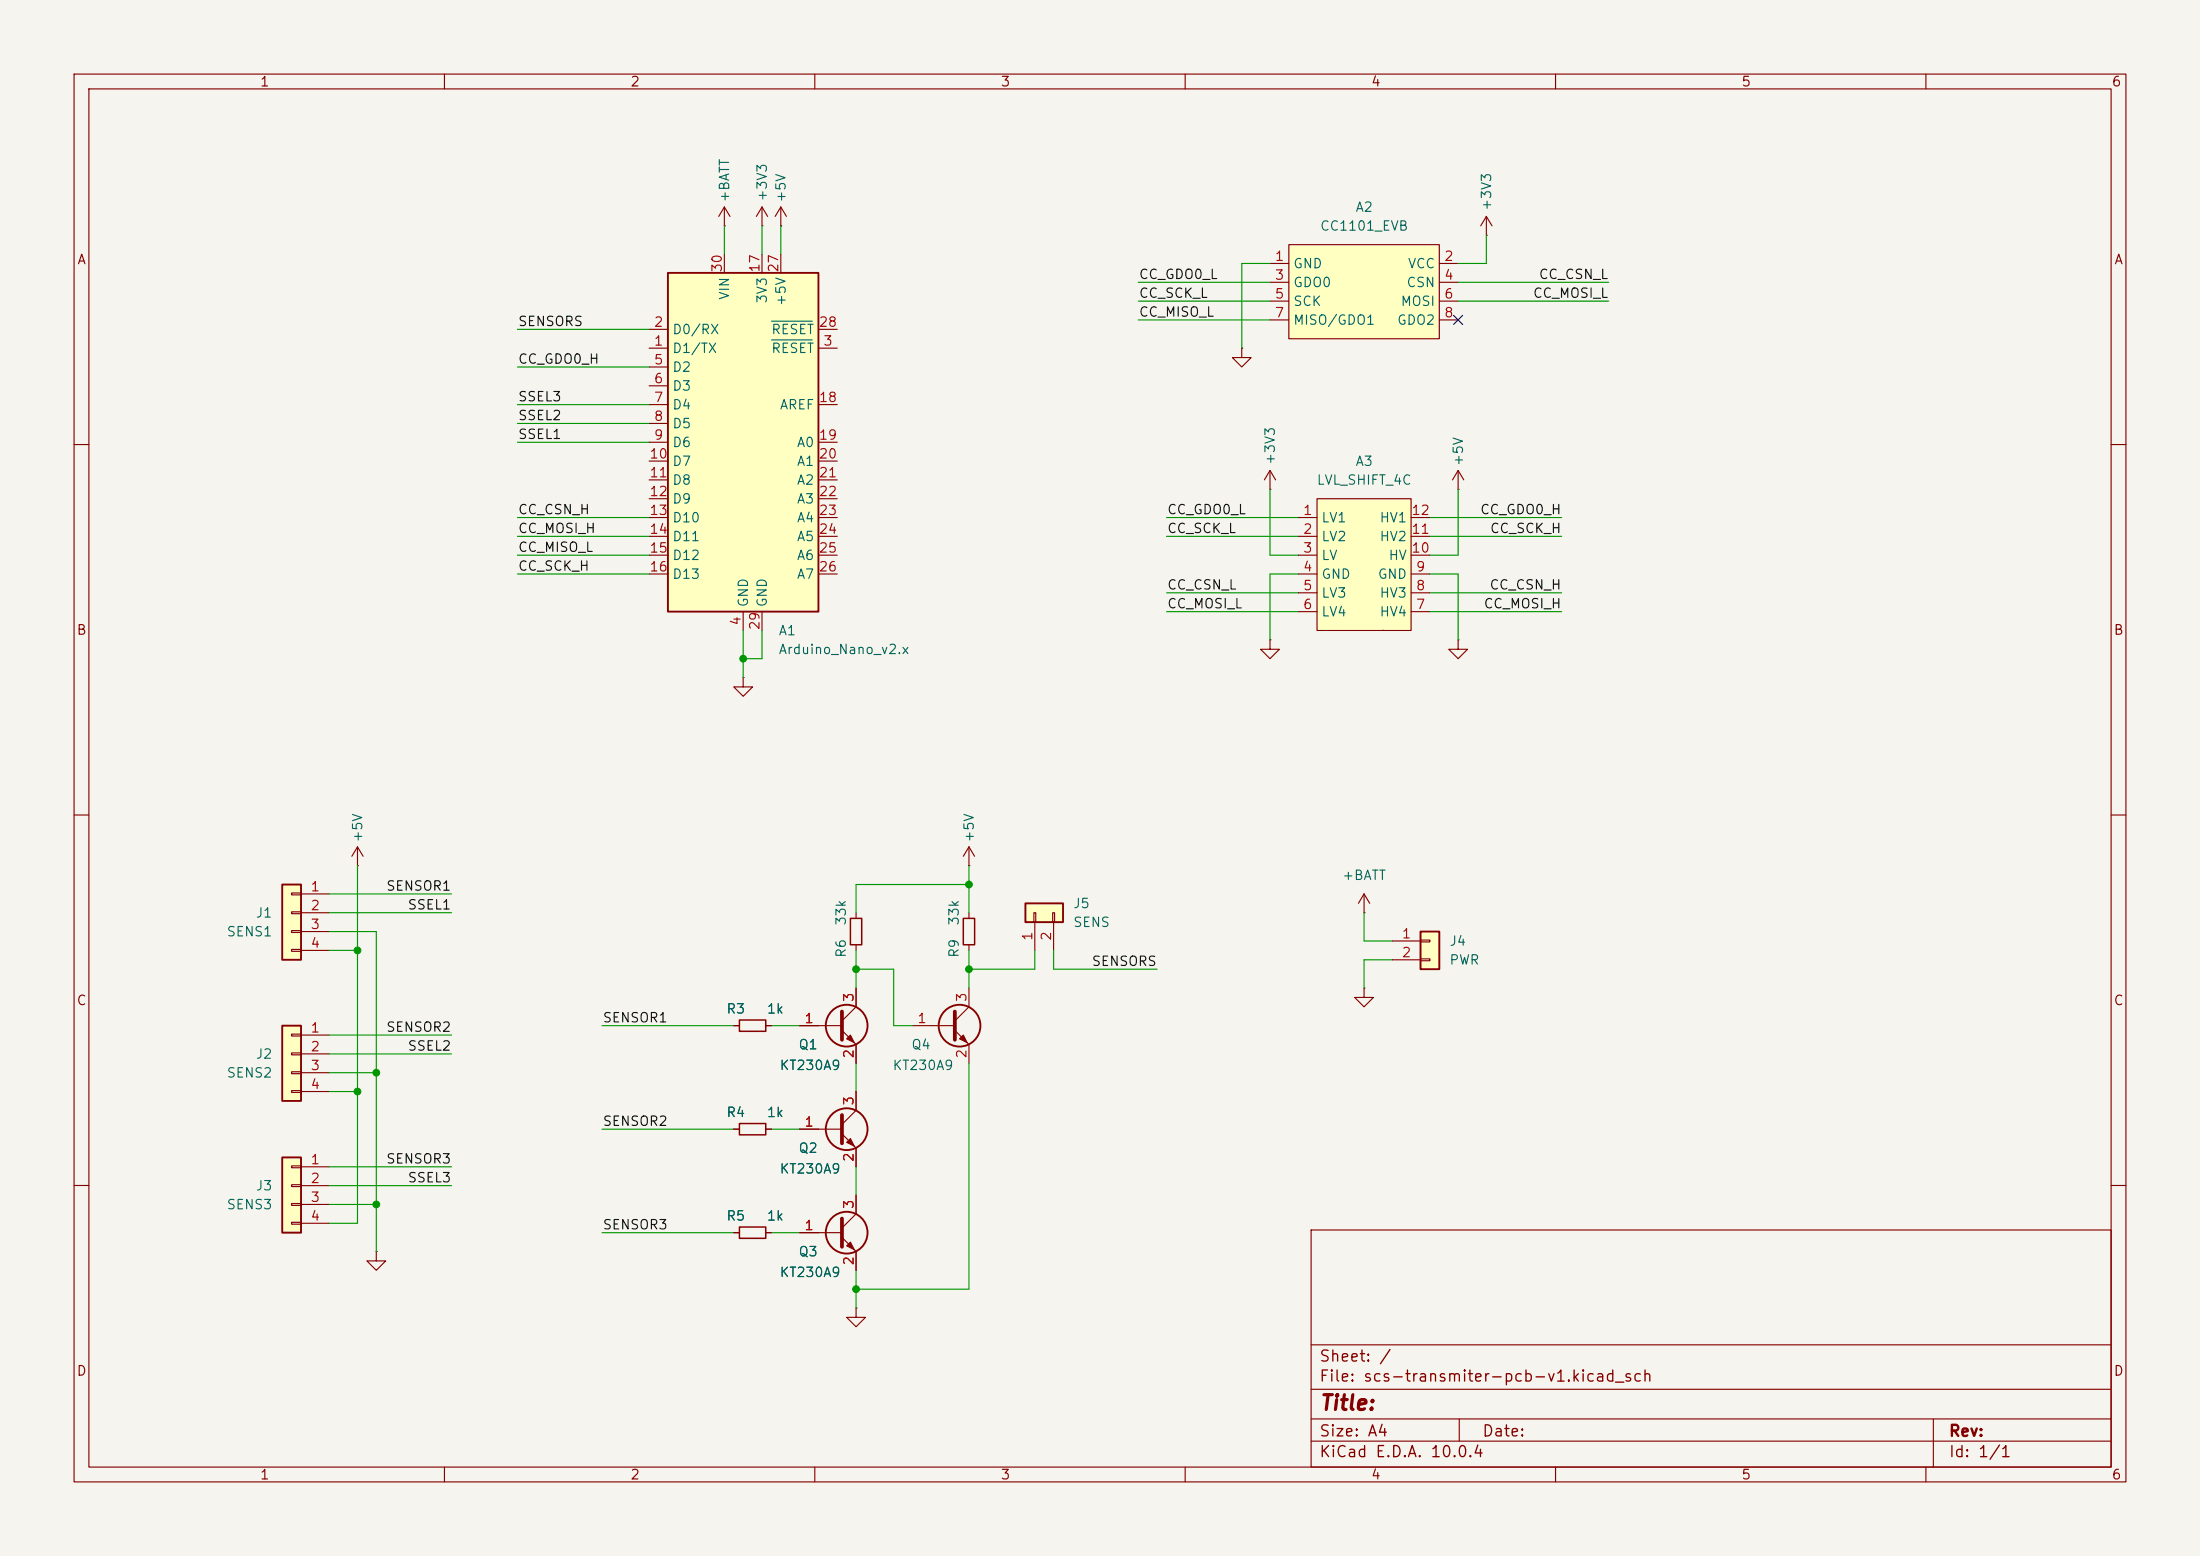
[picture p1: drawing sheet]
<svg xmlns="http://www.w3.org/2000/svg" width="297mm" height="210mm" viewBox="0 0 297 210" stroke-linecap="round" stroke-linejoin="round" font-family="sans-serif">
<path d="M0 0h297v210h-297z" fill="#f5f4ef" stroke="#f5f4ef" stroke-width=".14"/>
<g fill="none" stroke="#840000" stroke-width=".15">
<path d="M10 10h277v190h-277zM12 12h273v186h-273zM60 10v2M110 10v2M160 10v2M210 10v2M260 10v2M200.7 31.8h.1M200.7 29.2l-.8 1.3M200.7 29.2l.7 1.3M200.7 29.2v2.6M10 60h2"/>
<path d="M285 60h2M10 110h2M285 110h2M10 160h2M177 166h108v32h-108zM285 160h2M60 198v2M110 198v2M160 198v2M177 194.5h108M177 191.5h108M177 187.5h108"/>
<path d="M177 181.5h108M197 191.5v3M210 198v2M260 198v2M261 191.5v6.5"/>
</g>
<path d="M38.1 138.4h2.5v10.2h-2.5z" fill="#ffffc2"/>
<path d="M38.1 138.4h2.5v10.2h-2.5z" fill="none" stroke="#840000" stroke-width=".25"/>
<path d="M39.4 139.6h1.2v.2h-1.2zM40.6 139.7h3.8M39.4 142.1h1.2v.3h-1.2zM39.4 144.7h1.2v.2h-1.2zM39.4 147.2h1.2v.2h-1.2zM40.6 142.2h3.8M40.6 144.8h3.8M40.6 147.3h3.8" fill="none" stroke="#840000" stroke-width=".15"/>
<path d="M38.1 119.4h2.5v10.1h-2.5z" fill="#ffffc2"/>
<path d="M38.1 119.4h2.5v10.1h-2.5z" fill="none" stroke="#840000" stroke-width=".25"/>
<g fill="none" stroke="#840000" stroke-width=".15">
<path d="M97.8 30.5h.1M97.8 27.9l-.8 1.3M97.8 27.9l.8 1.3M97.8 27.9v2.6M102.9 30.5h.1M102.9 27.9l-.8 1.3M102.9 27.9l.7 1.3M102.9 27.9v2.6M105.4 30.5h.1M105.4 27.9l-.8 1.3M105.4 27.9l.8 1.3M105.4 27.9v2.6"/>
<path d="M39.4 120.5h1.2v.3h-1.2zM39.4 123.1h1.2v.2h-1.2zM39.4 125.6h1.2v.3h-1.2zM39.4 128.1h1.2v.3h-1.2zM40.6 120.7h3.8M40.6 123.2h3.8M40.6 125.7h3.8M40.6 128.3h3.8M99.1 138.4h.7M103.4 138.4h.7M99.1 152.4h.7M103.4 152.4h.7"/>
<path d="M115.6 176.5v1.3h1.2l-1.2 1.3-1.3-1.3h1.3M115.6 176.5h.1"/>
</g>
<path d="M99.8 137.7h3.6v1.5h-3.6zM99.8 151.6h3.6v1.6h-3.6z" fill="none" stroke="#840000" stroke-width=".2"/>
<path d="M90.2 36.8h20.3v45.8h-20.3z" fill="#ffffc2"/>
<g fill="none" stroke="#840000" stroke-width=".25">
<path d="M90.2 36.8h20.3v45.8h-20.3z"/>
<circle cx="114.3" cy="166.4" r="2.82"/>
</g>
<g fill="none" stroke="#840000" stroke-width=".15">
<path d="M97.8 34.3v2.5M102.9 34.3v2.5M105.4 34.3v2.5M87.6 47h2.6M87.6 44.5h2.6M87.6 49.5h2.6M87.6 52.1h2.6M87.6 54.6h2.6M87.6 57.2h2.6M87.6 59.7h2.6M110.5 47h2.5M110.5 44.5h2.5"/>
<path d="M110.5 54.6h2.5M110.5 59.7h2.5M87.6 62.2h2.6M87.6 64.8h2.6M87.6 67.3h2.6M87.6 69.9h2.6M87.6 72.4h2.6M87.6 74.9h2.6M87.6 77.5h2.6M110.5 62.2h2.5M110.5 64.8h2.5M110.5 67.3h2.5"/>
<path d="M110.5 69.9h2.5M110.5 72.4h2.5M110.5 74.9h2.5M110.5 77.5h2.5M100.3 82.6v2.5M102.9 82.6v2.5M115.6 123.2v.8M115.6 127.5v.8M130.8 123.2v.8M130.8 127.5v.8M107.9 166.4h5.8M113.7 167l1.9 1.9v2.6"/>
<path d="M115.6 161.3v2.5l-1.9 1.9"/>
</g>
<path d="M104.2 45.9h5.5M104.2 43.3h5.5" fill="none" stroke="#006464" stroke-width=".15"/>
<path d="M114.8 124h1.5v3.5h-1.5zM130 124h1.6v3.5h-1.6z" fill="none" stroke="#840000" stroke-width=".2"/>
<path d="M113.7 164.5v3.8" fill="none" stroke="#840000" stroke-width=".51"/>
<path d="M114.3 168.1l.5-.5 .5 1.1z" fill="#840000" stroke="#840000" stroke-width=".15"/>
<path d="M191.8 125.7h2.5v5.1h-2.5z" fill="#ffffc2"/>
<g fill="none" stroke="#840000" stroke-width=".25">
<path d="M191.8 125.7h2.5v5.1h-2.5z"/>
<circle cx="114.3" cy="138.4" r="2.82"/>
<circle cx="129.5" cy="138.4" r="2.82"/>
<circle cx="114.3" cy="152.4" r="2.82"/>
</g>
<g fill="none" stroke="#840000" stroke-width=".15">
<path d="M167.6 47v1.3h1.3l-1.3 1.2-1.2-1.2h1.2M167.6 47h.1M171.4 86.4v1.2h1.3l-1.3 1.3-1.2-1.3h1.2M171.4 86.4h.1M196.8 86.4v1.2h1.3l-1.3 1.3-1.2-1.3h1.2M196.8 86.4h.1M107.9 138.4h5.8M113.7 139.1l1.9 1.9v2.5M115.6 133.4v2.5l-1.9 1.9M123.2 138.4h5.7M128.9 139.1l1.9 1.9v2.5M130.8 133.4v2.5l-1.9 1.9"/>
<path d="M188 127h3.8M188 129.5h3.8M191.8 126.9h1.2v.2h-1.2zM191.8 129.4h1.2v.3h-1.2zM107.9 152.4h5.8M113.7 153l1.9 1.9v2.6M115.6 147.3v2.6l-1.9 1.9M99.1 166.4h.7M103.4 166.4h.7"/>
</g>
<path d="M113.7 136.5v3.8M128.9 136.5v3.8M113.7 150.5v3.8" fill="none" stroke="#840000" stroke-width=".51"/>
<g fill="#840000" stroke="#840000" stroke-width=".15">
<path d="M114.3 154.2l.5-.5 .5 1z"/>
<path d="M129.5 140.2l.5-.5 .6 1z"/>
<path d="M114.8 139.7l.5 1-1-.5z"/>
</g>
<path d="M99.8 165.6h3.6v1.5h-3.6z" fill="none" stroke="#840000" stroke-width=".2"/>
<path d="M174 33h20.3v12.7h-20.3z" fill="#ffffc2"/>
<path d="M171.4 35.6h2.6M171.4 38.1h2.6M174 33h20.3v12.7h-20.3zM194.3 35.6h2.5M194.3 38.1h2.5M171.4 40.6h2.6M171.4 43.2h2.6M194.3 40.6h2.5M194.3 43.2h2.5" fill="none" stroke="#840000" stroke-width=".15"/>
<path d="M177.8 67.3h12.7v17.8h-12.7z" fill="#ffffc2"/>
<g fill="none" stroke="#840000" stroke-width=".15">
<path d="M171.4 66h.1M171.4 63.5l-.7 1.3M171.4 63.5l.8 1.3M171.4 63.5v2.5M175.3 69.9h2.5M175.3 72.4h2.5M175.3 74.9h2.5M175.3 77.5h2.5M177.8 67.3h12.7v17.8h-12.7zM190.5 69.9h2.5M190.5 72.4h2.5M190.5 74.9h2.5"/>
<path d="M190.5 77.5h2.5M196.8 66h.1M196.8 63.5l-.7 1.3M196.8 63.5l.8 1.3M196.8 63.5v2.5M175.3 80h2.5M175.3 82.6h2.5M186.7 85.1h.1M190.5 80h2.5M190.5 82.6h2.5"/>
</g>
<path d="M38.1 156.2h2.5v10.2h-2.5z" fill="#ffffc2"/>
<path d="M38.1 156.2h2.5v10.2h-2.5z" fill="none" stroke="#840000" stroke-width=".25"/>
<path d="M39.4 157.4h1.2v.2h-1.2zM39.4 159.9h1.2v.2h-1.2zM40.6 157.5h3.8M39.4 162.4h1.2v.3h-1.2zM39.4 165h1.2v.2h-1.2zM40.6 160h3.8M40.6 162.6h3.8M40.6 165.1h3.8" fill="none" stroke="#840000" stroke-width=".15"/>
<path d="M138.4 121.9h5.1v2.6h-5.1z" fill="#ffffc2"/>
<path d="M138.4 121.9h5.1v2.6h-5.1z" fill="none" stroke="#840000" stroke-width=".25"/>
<g fill="none" stroke="#840000" stroke-width=".15">
<path d="M100.3 91.4v1.3h1.3l-1.3 1.3-1.2-1.3h1.2M100.3 91.4h.1M48.3 116.8h.1M48.3 114.3l-.8 1.3M48.3 114.3l.7 1.3M48.3 114.3v2.5M130.8 116.8h.1M130.8 114.3l-.8 1.3M130.8 114.3l.8 1.3M130.8 114.3v2.5M99.1 138.4h.7M103.4 138.4h.7"/>
<path d="M107.9 138.4h2.6M115.6 133.4v2.5M139.6 123.2h.2v1.3h-.2zM139.7 124.5v3.8M142.1 123.2h.3v1.3h-.3zM142.2 124.5v3.8M184.1 133.4v1.2h1.3l-1.3 1.3-1.2-1.3h1.2M184.1 133.4h.1M184.1 123.2h.1M184.1 120.7l-.7 1.2M184.1 120.7l.8 1.2M184.1 120.7v2.5"/>
<path d="M99.1 152.4h.7M103.4 152.4h.7M107.9 152.4h2.6M115.6 141v2.5M115.6 147.3v2.6M115.6 154.9v2.6M50.8 168.9v1.3h1.3l-1.3 1.3-1.3-1.3h1.3M50.8 168.9h.1M99.1 166.4h.7M103.4 166.4h.7M107.9 166.4h2.6M115.6 161.3v2.5"/>
<path d="M115.6 168.9v2.6"/>
</g>
<g fill="none" stroke="#009600" stroke-width=".15">
<path d="M97.8 30.5v3.8M102.9 30.5v3.8M105.4 30.5v3.8M153.7 38.1h17.7M171.4 35.6h-3.8v11.4M196.8 38.1h20.4M200.7 31.8v3.8h-3.9M69.8 49.5h17.8M69.8 57.2h17.8M69.8 54.6h17.8M69.8 44.5h17.8M69.8 59.7h17.8"/>
<path d="M153.7 40.6h17.7M153.7 43.2h17.7M196.8 40.6h20.4M69.8 74.9h17.8M69.8 77.5h17.8M69.8 72.4h17.8M69.8 69.9h17.8M157.5 72.4h17.8M157.5 69.9h17.8M171.4 66v8.9h3.9M175.3 77.5h-3.9v8.9M193 77.5h3.8v8.9"/>
<path d="M193 72.4h17.8M193 69.9h17.8M196.8 66v8.9h-3.8M100.3 85.1v6.3M102.9 85.1v3.8h-2.6M157.5 82.6h17.8M157.5 80h17.8M193 82.6h17.8M193 80h17.8M48.3 116.8v48.3h-3.9M130.8 119.4h-15.2v3.8M130.8 116.8v6.4"/>
<path d="M44.4 125.7h6.4v43.2M44.4 120.7h16.6M44.4 123.2h16.6M44.4 128.3h3.9M44.4 139.7h16.6M81.3 138.4h17.8M104.1 138.4h3.8M115.6 128.3v5.1M115.6 130.8h5v7.6h2.6M130.8 128.3v5.1M139.7 128.3v2.5h-8.9M142.2 128.3v2.5h14"/>
<path d="M184.1 123.2v3.8h3.9M188 129.5h-3.9v3.9M44.4 147.3h3.9M44.4 142.2h16.6M44.4 144.8h6.4M44.4 157.5h16.6M81.3 152.4h17.8M104.1 152.4h3.8M115.6 143.5v3.8M115.6 157.5v3.8M130.8 143.5v30.5h-15.2M44.4 162.6h6.4"/>
<path d="M44.4 160h16.6M81.3 166.4h17.8M104.1 166.4h3.8M115.6 171.5v5"/>
</g>
<path d="M196.2 42.6l1.3 1.2M197.5 42.6l-1.3 1.2" fill="none" stroke="#000084" stroke-width=".15"/>
<g fill="#009600" stroke="#009600" stroke-width=".14">
<circle cx="50.8" cy="162.6" r=".46"/>
<circle cx="48.3" cy="147.3" r=".46"/>
<circle cx="50.8" cy="144.8" r=".46"/>
<circle cx="48.3" cy="128.3" r=".46"/>
<circle cx="130.8" cy="119.4" r=".46"/>
<circle cx="115.6" cy="174" r=".46"/>
<circle cx="130.8" cy="130.8" r=".46"/>
<circle cx="115.6" cy="130.8" r=".46"/>
<circle cx="100.3" cy="88.9" r=".46"/>
</g>
<text font-size="2" fill="#840000" x="178" y="190.8">Title:</text>
<g font-size="1.5" fill="#840000">
<text x="178" y="184.2">Sheet: /</text>
<text x="178" y="186.9">File: scs-transmiter-pcb-v1.kicad_sch</text>
<text x="178" y="197.1">KiCad E.D.A. 10.0.4</text>
<text x="178" y="194.3">Size: A4</text>
<text x="200" y="194.3">Date:</text>
<text x="263" y="194.3">Rev:</text>
<text x="263" y="197.1">Id: 1/1</text>
</g>
<g font-size="1.3" fill="#840000">
<text x="35" y="12">1</text>
<text x="85" y="12">2</text>
<text x="135" y="12">3</text>
<text x="185" y="12">4</text>
<text x="235" y="12">5</text>
<text x="285" y="12">6</text>
<text x="10.3" y="36">A</text>
<text x="285.3" y="36">A</text>
<text x="10.3" y="86">B</text>
<text x="285.3" y="86">B</text>
<text x="10.3" y="136">C</text>
<text x="285.3" y="136">C</text>
<text x="10.3" y="186">D</text>
<text x="285.3" y="186">D</text>
<text x="35" y="200">1</text>
<text x="85" y="200">2</text>
<text x="135" y="200">3</text>
<text x="185" y="200">4</text>
<text x="235" y="200">5</text>
<text x="285" y="200">6</text>
</g>
<g font-size="1.3" fill="#006464">
<text x="98.8" y="27.4" transform="rotate(-90 98.8 27.4)">+BATT</text>
<text x="103.8" y="27.3" transform="rotate(-90 103.8 27.3)">+3V3</text>
<text x="106.4" y="27.4" transform="rotate(-90 106.4 27.4)">+5V</text>
<text x="182.9" y="28.9">A2</text>
<text x="201.6" y="28.5" transform="rotate(-90 201.6 28.5)">+3V3</text>
<text x="178.1" y="31.5">CC1101_EVB</text>
<text x="98.8" y="40.6" transform="rotate(-90 98.8 40.6)">VIN</text>
<text x="103.8" y="41" transform="rotate(-90 103.8 41)">3V3</text>
<text x="106.4" y="41.4" transform="rotate(-90 106.4 41.4)">+5V</text>
<text x="174.5" y="36.5">GND</text>
<text x="174.5" y="39.1">GDO0</text>
<text x="174.5" y="41.6">SCK</text>
<text x="189" y="41.6">MOSI</text>
<text x="189.8" y="39.1">CSN</text>
<text x="190" y="36.5">VCC</text>
<text x="90.7" y="48">D1/TX</text>
<text x="90.7" y="45.4">D0/RX</text>
<text x="104" y="48">RESET</text>
<text x="104" y="45.4">RESET</text>
<text x="174.5" y="44.2">MISO/GDO1</text>
<text x="188.5" y="44.2">GDO2</text>
<text x="90.7" y="50.5">D2</text>
<text x="90.7" y="53">D3</text>
<text x="90.7" y="55.6">D4</text>
<text x="90.7" y="58.1">D5</text>
<text x="105.2" y="55.6">AREF</text>
<text x="90.7" y="60.7">D6</text>
<text x="90.7" y="63.2">D7</text>
<text x="90.7" y="65.7">D8</text>
<text x="107.5" y="60.7">A0</text>
<text x="107.5" y="63.2">A1</text>
<text x="107.5" y="65.7">A2</text>
<text x="172.4" y="62.8" transform="rotate(-90 172.4 62.8)">+3V3</text>
<text x="177.7" y="65.7">LVL_SHIFT_4C</text>
<text x="182.9" y="63.2">A3</text>
<text x="197.8" y="63" transform="rotate(-90 197.8 63)">+5V</text>
<text x="90.7" y="68.3">D9</text>
<text x="90.7" y="70.8">D10</text>
<text x="107.5" y="68.3">A3</text>
<text x="107.5" y="70.8">A4</text>
<text x="178.3" y="70.8">LV1</text>
<text x="186.2" y="70.8">HV1</text>
<text x="90.7" y="73.4">D11</text>
<text x="90.7" y="75.9">D12</text>
<text x="107.5" y="73.4">A5</text>
<text x="107.5" y="75.9">A6</text>
<text x="178.3" y="73.4">LV2</text>
<text x="178.3" y="75.9">LV</text>
<text x="186.2" y="73.4">HV2</text>
<text x="187.4" y="75.9">HV</text>
<text x="90.7" y="78.4">D13</text>
<text x="101.3" y="82" transform="rotate(-90 101.3 82)">GND</text>
<text x="103.8" y="82" transform="rotate(-90 103.8 82)">GND</text>
<text x="107.5" y="78.4">A7</text>
<text x="178.3" y="78.4">GND</text>
<text x="178.3" y="81">LV3</text>
<text x="178.3" y="83.5">LV4</text>
<text x="185.9" y="78.4">GND</text>
<text x="186.2" y="83.5">HV4</text>
<text x="186.2" y="81">HV3</text>
<text x="105" y="86.1">A1</text>
<text x="105" y="88.6">Arduino_Nano_v2.x</text>
<text x="49.2" y="113.8" transform="rotate(-90 49.2 113.8)">+5V</text>
<text x="131.8" y="113.8" transform="rotate(-90 131.8 113.8)">+5V</text>
<text x="181.1" y="119.1">+BATT</text>
<text x="34.4" y="124.2">J1</text>
<text x="114.5" y="125" transform="rotate(-90 114.5 125)">33k</text>
<text x="129.7" y="125" transform="rotate(-90 129.7 125)">33k</text>
<text x="144.8" y="122.9">J5</text>
<text x="144.8" y="125.4">SENS</text>
<text x="30.5" y="126.7">SENS1</text>
<text x="114.5" y="129.4" transform="rotate(-90 114.5 129.4)">R6</text>
<text x="129.7" y="129.4" transform="rotate(-90 129.7 129.4)">R9</text>
<text x="195.6" y="128">J4</text>
<text x="195.6" y="130.5">PWR</text>
<text x="98" y="137.1">R3</text>
<text x="103.4" y="137.1">1k</text>
<text x="34.4" y="143.2">J2</text>
<text x="107.7" y="141.9">Q1</text>
<text x="122.9" y="141.9">Q4</text>
<text x="30.5" y="145.8">SENS2</text>
<text x="105.2" y="144.7">КТ230А9</text>
<text x="120.4" y="144.7">КТ230А9</text>
<text x="98" y="151.1">R4</text>
<text x="103.4" y="151.1">1k</text>
<text x="107.7" y="155.9">Q2</text>
<text x="34.4" y="161">J3</text>
<text x="105.2" y="158.7">КТ230А9</text>
<text x="30.5" y="163.5">SENS3</text>
<text x="98" y="165.1">R5</text>
<text x="103.4" y="165.1">1k</text>
<text x="105.2" y="172.7">КТ230А9</text>
<text x="107.7" y="169.9">Q3</text>
</g>
<g font-size="1.3" fill="#a90000">
<text x="172" y="35.5">1</text>
<text x="194.9" y="35.5">2</text>
<text x="97.8" y="36.9" transform="rotate(-90 97.8 36.9)">30</text>
<text x="102.8" y="36.9" transform="rotate(-90 102.8 36.9)">17</text>
<text x="105.4" y="36.9" transform="rotate(-90 105.4 36.9)">27</text>
<text x="172" y="38.1">3</text>
<text x="172" y="40.6">5</text>
<text x="194.9" y="38.1">4</text>
<text x="194.9" y="40.6">6</text>
<text x="88.2" y="47">1</text>
<text x="88.2" y="44.4">2</text>
<text x="110.4" y="44.4">28</text>
<text x="111.1" y="47">3</text>
<text x="172" y="43.2">7</text>
<text x="194.9" y="43.2">8</text>
<text x="88.2" y="49.5">5</text>
<text x="88.2" y="52">6</text>
<text x="88.2" y="54.6">7</text>
<text x="88.2" y="57.1">8</text>
<text x="88.2" y="59.7">9</text>
<text x="110.4" y="54.6">18</text>
<text x="110.4" y="59.7">19</text>
<text x="87.6" y="62.2">10</text>
<text x="87.6" y="64.7">11</text>
<text x="110.4" y="62.2">20</text>
<text x="110.4" y="64.7">21</text>
<text x="87.6" y="67.3">12</text>
<text x="87.6" y="69.8">13</text>
<text x="110.4" y="67.3">22</text>
<text x="110.4" y="69.8">23</text>
<text x="175.8" y="69.8">1</text>
<text x="190.5" y="69.8">12</text>
<text x="87.6" y="72.4">14</text>
<text x="87.6" y="74.9">15</text>
<text x="87.6" y="77.4">16</text>
<text x="110.4" y="72.4">24</text>
<text x="110.4" y="74.9">25</text>
<text x="110.4" y="77.4">26</text>
<text x="175.8" y="72.4">2</text>
<text x="175.8" y="74.9">3</text>
<text x="175.8" y="77.4">4</text>
<text x="190.5" y="74.9">10</text>
<text x="190.5" y="72.4">11</text>
<text x="191.1" y="77.4">9</text>
<text x="175.8" y="80">5</text>
<text x="175.8" y="82.5">6</text>
<text x="191.1" y="82.5">7</text>
<text x="191.1" y="80">8</text>
<text x="100.3" y="84.5" transform="rotate(-90 100.3 84.5)">4</text>
<text x="102.8" y="85.1" transform="rotate(-90 102.8 85.1)">29</text>
<text x="41.8" y="120.6">1</text>
<text x="41.8" y="123.2">2</text>
<text x="41.8" y="125.7">3</text>
<text x="41.8" y="128.2">4</text>
<text x="139.7" y="127.1" transform="rotate(-90 139.7 127.1)">1</text>
<text x="142.2" y="127.1" transform="rotate(-90 142.2 127.1)">2</text>
<text x="189.2" y="127">1</text>
<text x="189.2" y="129.5">2</text>
<text x="115.5" y="135.3" transform="rotate(-90 115.5 135.3)">3</text>
<text x="130.8" y="135.3" transform="rotate(-90 130.8 135.3)">3</text>
<text x="41.8" y="139.7">1</text>
<text x="41.8" y="142.2">2</text>
<text x="108.5" y="138.4">1</text>
<text x="115.5" y="142.9" transform="rotate(-90 115.5 142.9)">2</text>
<text x="123.8" y="138.4">1</text>
<text x="130.8" y="142.9" transform="rotate(-90 130.8 142.9)">2</text>
<text x="41.8" y="144.8">3</text>
<text x="41.8" y="147.3">4</text>
<text x="115.5" y="149.3" transform="rotate(-90 115.5 149.3)">3</text>
<text x="108.5" y="152.4">1</text>
<text x="41.8" y="157.5">1</text>
<text x="41.8" y="160">2</text>
<text x="115.5" y="156.9" transform="rotate(-90 115.5 156.9)">2</text>
<text x="41.8" y="162.5">3</text>
<text x="41.8" y="165.1">4</text>
<text x="108.5" y="166.3">1</text>
<text x="115.5" y="163.3" transform="rotate(-90 115.5 163.3)">3</text>
<text x="115.5" y="170.9" transform="rotate(-90 115.5 170.9)">2</text>
</g>
<g font-size="1.3" fill="#0f0f0f">
<text x="153.7" y="40.5">CC_SCK_L</text>
<text x="153.7" y="38">CC_GDO0_L</text>
<text x="206.9" y="40.5">CC_MOSI_L</text>
<text x="207.7" y="38">CC_CSN_L</text>
<text x="69.8" y="44.3">SENSORS</text>
<text x="153.7" y="43.1">CC_MISO_L</text>
<text x="69.8" y="49.4">CC_GDO0_H</text>
<text x="69.8" y="59.6">SSEL1</text>
<text x="69.8" y="57">SSEL2</text>
<text x="69.8" y="54.5">SSEL3</text>
<text x="69.8" y="69.7">CC_CSN_H</text>
<text x="157.5" y="69.7">CC_GDO0_L</text>
<text x="199.7" y="69.7">CC_GDO0_H</text>
<text x="69.8" y="72.3">CC_MOSI_H</text>
<text x="69.8" y="77.3">CC_SCK_H</text>
<text x="69.8" y="74.8">CC_MISO_L</text>
<text x="157.5" y="72.3">CC_SCK_L</text>
<text x="201.1" y="72.3">CC_SCK_H</text>
<text x="157.5" y="82.4">CC_MOSI_L</text>
<text x="157.5" y="79.9">CC_CSN_L</text>
<text x="200.2" y="82.4">CC_MOSI_H</text>
<text x="201" y="79.9">CC_CSN_H</text>
<text x="52" y="120.5">SENSOR1</text>
<text x="55" y="123.1">SSEL1</text>
<text x="147.3" y="130.7">SENSORS</text>
<text x="52" y="139.6">SENSOR2</text>
<text x="55" y="142.1">SSEL2</text>
<text x="81.3" y="138.3">SENSOR1</text>
<text x="81.3" y="152.3">SENSOR2</text>
<text x="52" y="157.4">SENSOR3</text>
<text x="55" y="159.9">SSEL3</text>
<text x="81.3" y="166.2">SENSOR3</text>
</g>
</svg>
